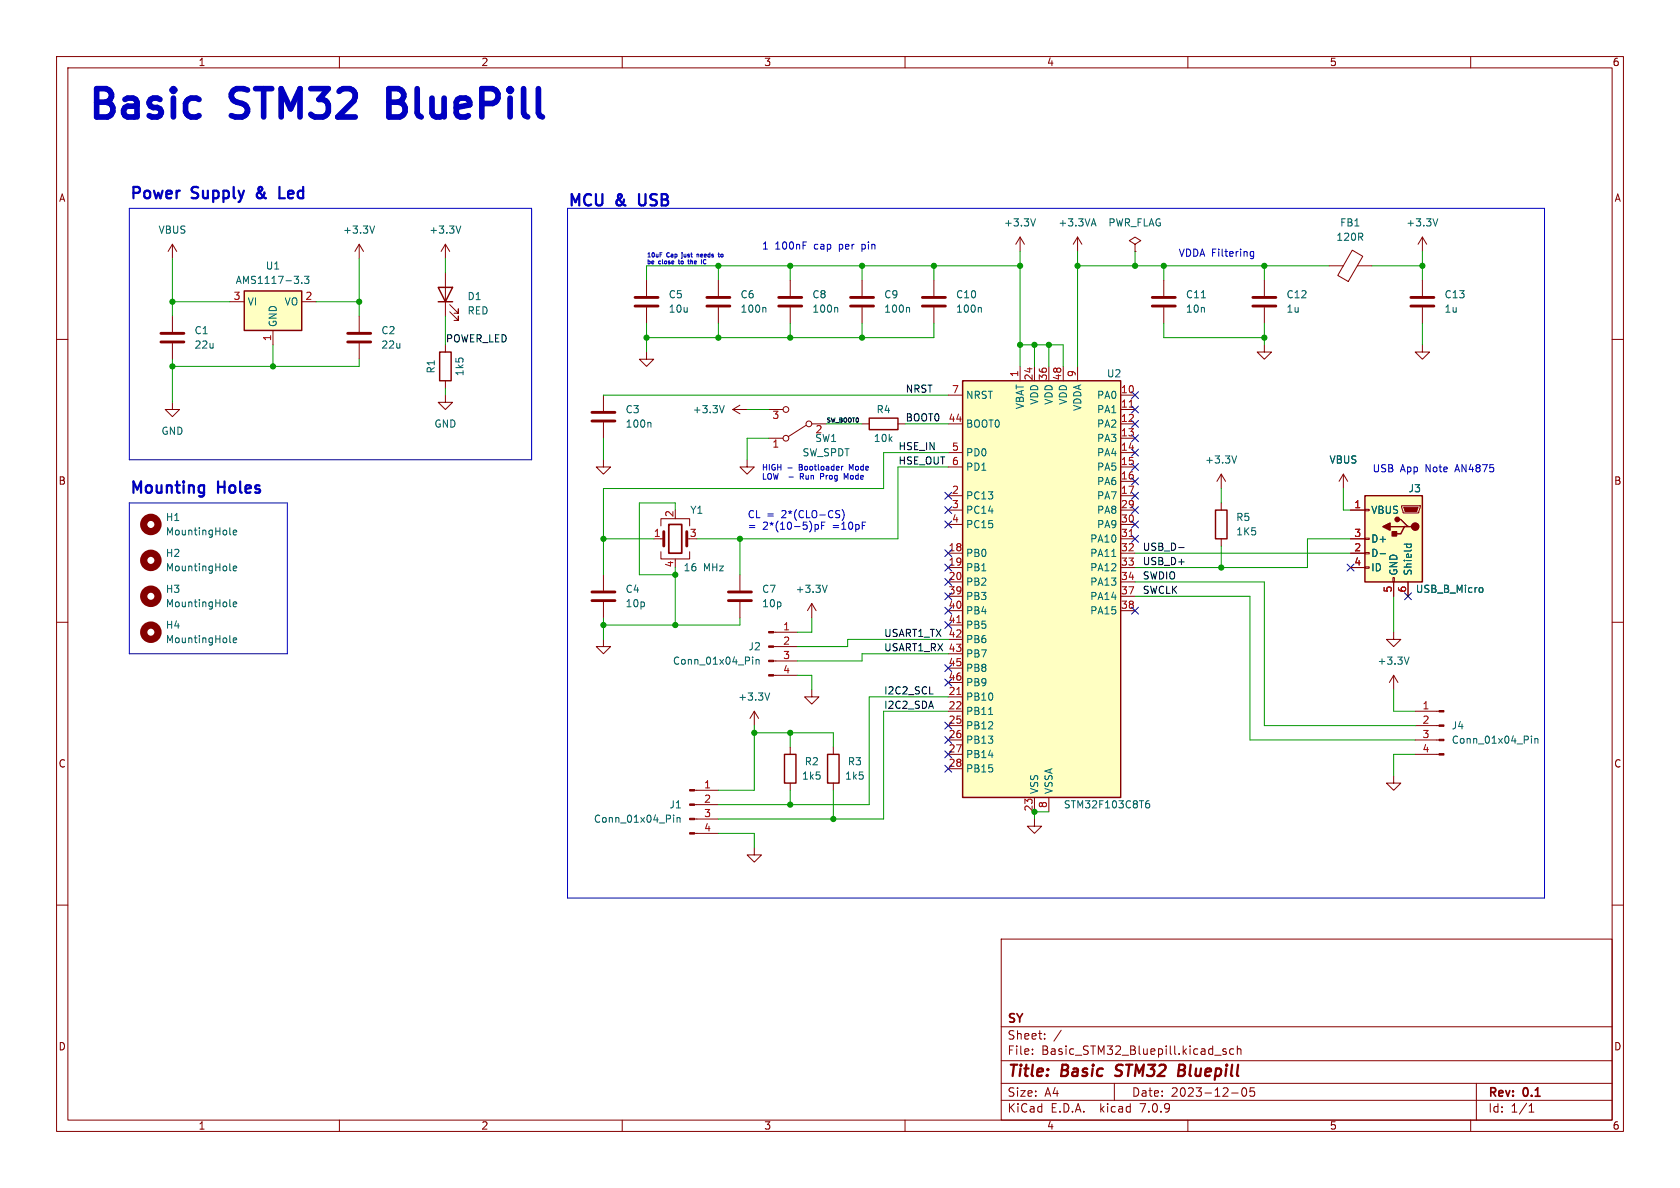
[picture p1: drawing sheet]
<svg xmlns="http://www.w3.org/2000/svg" width="297mm" height="210mm" viewBox="0 0 297 210" stroke-linecap="round" stroke-linejoin="round" font-family="sans-serif">
<g fill="none" stroke="#840000" stroke-width=".18">
<path d="M10 10h277v190h-277zM12 12h273v186h-273zM60 10v2M110 10v2M160 10v2M210 10v2M260 10v2M10 60h2M30.5 43.2l-.8 1.3M30.5 43.2v2.5M30.5 55.9v2.8M30.5 43.2l.7 1.3"/>
<path d="M40.6 53.3h2.6M48.3 58.4v2.6M53.3 53.3h2.6M63.5 43.2v2.5M63.5 55.9v2.8M63.5 43.2l-.8 1.3M63.5 43.2l.8 1.3M78.7 43.2v2.5M78.7 48.3v7.6M78.7 43.2l-.7 1.3M78.7 43.2l.8 1.3M79.5 55.1l1.5 1.5v-.7v.7h-.7"/>
<path d="M79.5 53.8l1.5 1.6v-.8v.8h-.7M114.3 49.5v2.8M114.3 54.4v2.8M127 49.5v2.8M127 54.4v2.8M139.7 49.5v2.8M139.7 54.4v2.8M152.4 49.5v2.8M152.4 54.4v2.8M165.1 49.5v2.8M165.1 54.4v2.8M180.3 41.9v2.6"/>
<path d="M180.3 41.9l-.7 1.3M180.3 41.9l.8 1.3M190.5 41.9l-.8 1.3M190.5 41.9v2.6M190.5 41.9l.8 1.3M200.7 43.2l1-.7-1-.6-1.1 .6 1.1 .7v1.3M200.7 44.5h.1M205.7 49.5v2.8M205.7 54.4v2.8M223.5 49.5v2.8M223.5 54.4v2.8M234.9 47h2.6"/>
<path d="M239.1 44.2l1.8 1.1-2.5 4.5-1.9-1.1zM240 47h2.6M251.5 41.9l-.8 1.3M251.5 41.9v2.6M251.5 49.5v2.8M251.5 54.4v2.8M251.5 41.9l.7 1.3M285 60h2M30.5 71.1v1.3h1.2l-1.2 1.3-1.3-1.3h1.3M30.5 60.7v2.8M63.5 60.7v2.8M78.7 69.9v1.2h1.3l-1.3 1.3-1.2-1.3h1.2"/>
<path d="M78.7 61v1.2M78.7 67.3v1.3M106.7 69.9v2.7M106.7 74.7v2.8M114.3 62.2v1.3h1.3l-1.3 1.3-1.3-1.3h1.3M129.5 72.4l1.3 .8M129.5 72.4h2.6M130.8 71.6l-1.3 .8M135.9 72.4h2.5M135.9 77.5h2.5M142.5 75.2l-3.2 2M143.5 74.9h2.5"/>
<path d="M152.4 74.9h1.3M158.7 74.9h1.3M167.6 74.9h2.6M167.6 69.9h2.6M180.3 64.8v2.5M182.9 64.8v2.5M185.4 64.8v2.5M188 64.8v2.5M190.5 64.8v2.5M198.1 72.4h2.6M198.1 74.9h2.6M198.1 77.5h2.6"/>
<path d="M198.1 69.9h2.6M223.5 61v1.2h1.3l-1.3 1.3-1.3-1.3h1.3M251.5 61v1.2h1.2l-1.2 1.3-1.3-1.3h1.3M106.7 81.3v1.3h1.2l-1.2 1.2-1.3-1.2h1.3M115.6 95.3h1.7M116.8 97.5v1.3h5.1v-1.3M116.8 93v-1.3h5.1v1.3M119.4 98.8v.3M132.1 81.3v1.3h1.2l-1.2 1.2-1.3-1.2h1.3M167.6 80h2.6M167.6 82.6h2.6M167.6 87.6h2.6"/>
<path d="M167.6 97.8h2.6M167.6 90.2h2.6M167.6 92.7h2.6M198.1 95.3h2.6M198.1 80h2.6M198.1 82.6h2.6M198.1 85.1h2.6M198.1 87.6h2.6M198.1 97.8h2.6M198.1 90.2h2.6M198.1 92.7h2.6M215.9 83.8l-.8 1.3"/>
<path d="M215.9 83.8v2.6M215.9 88.9v1.3M215.9 95.3v1.2M215.9 83.8l.8 1.3M237.5 83.8l-.8 1.3M237.5 83.8v2.6M237.5 83.8l.8 1.3M238.8 95.3h2.5M238.8 97.8h2.5M238.8 90.2h2.5M241.3 97.7h.8v.2h-.8zM241.3 95.1h.8v.3h-.8z"/>
<path d="M241.3 90h.8v.3h-.8zM247.8 89.4h3.3v.3l-.3 1h-2.8zM10 110h2M106.7 113v1.3h1.2l-1.2 1.3-1.3-1.3h1.3M106.7 101.6v2.8M106.7 106.4v2.8M130.8 101.6v2.8M130.8 106.4v2.8M136.8 119.4h4.2M136.8 116.8h4.2M136.8 114.3h4.2M136.8 111.8h4.2"/>
<path d="M143.5 106.7l-.8 1.3M143.5 106.7v2.5M143.5 106.7l.8 1.3M167.6 100.3h2.6M167.6 102.9h2.6M167.6 105.4h2.6M167.6 108h2.6M167.6 110.5h2.6M167.6 113h2.6M167.6 115.6h2.6M167.6 118.1h2.6M198.1 100.3h2.6"/>
<path d="M198.1 102.9h2.6M198.1 105.4h2.6M198.1 108h2.6M238.8 100.3h2.5M241.3 100.2h.8v.3h-.8zM246.3 102.1h.2v.8h-.2zM246.4 111.8v1.2h1.2l-1.2 1.3-1.3-1.3h1.3M246.4 119.4l-.8 1.3M246.4 102.9v2.5M246.4 119.4v2.5M246.4 119.4l.7 1.3M248.9 102.9v2.5"/>
<path d="M285 110h2M122.8 139.7h4.2M133.3 125.7l-.7 1.3M133.3 125.7v2.6M133.3 125.7l.8 1.3M139.7 132.1v1.3M139.7 138.4v1.3M143.5 121.9v1.3h1.3l-1.3 1.3-1.3-1.3h1.3M147.3 132.1v1.3M147.3 138.4v1.3M167.6 123.2h2.6M167.6 125.7h2.6"/>
<path d="M167.6 128.3h2.6M167.6 130.8h2.6M167.6 133.4h2.6M167.6 135.9h2.6M167.6 120.7h2.6M246.4 137.2v1.2h1.2l-1.2 1.3-1.3-1.3h1.3M250.2 125.7h4.2M250.2 128.3h4.2M250.2 130.8h4.2M250.2 133.4h4.2M10 160h2M122.8 147.3h4.2"/>
<path d="M122.8 144.8h4.2M122.8 142.2h4.2M133.3 149.9v1.2h1.3l-1.3 1.3-1.2-1.3h1.2M182.9 144.8v1.3h1.2l-1.2 1.2-1.3-1.2h1.3M182.9 141v2.5M185.4 141v2.5M285 160h2M177 166h108v32h-108zM60 198v2M110 198v2M160 198v2M177 194.5h108"/>
<path d="M177 191.5h108M177 187.5h108M177 181.5h108M182.5 186.3v.1M182.5 185.5v.1M184.7 183.6v.1M184.7 182.8v.1M187.6 182.1l-1.3 2M197 191.5v3M210 198v2M214.7 186.5h1.2M216.7 185.5l-.3-.1-.2 .2v.2l.5 .2v.3h-.5"/>
<path d="M217.7 193.2h1.2M218.1 185.5l-.4-.1-.3 .3v.4l.1 .2h.6M218.7 185.5l.3-.1 .3 .1 .1 .9M218.7 184.9v1.5M219.7 192.4a.81 .81 0 0 0 .3 1.4l.2-.1 .2-.5-.2-.8M221.7 192.3h-.7v.7l.2-.1h.5l.1 .3-.1 .5-.2 .1-.5-.1M260 198v2M261 191.5v6.5M270.3 196.6h.9M270.3 195.5l.4-.4v1.5"/>
<circle cx="138.9" cy="77.5" r=".51"/>
<circle cx="138.9" cy="72.4" r=".51"/>
<circle cx="143" cy="74.9" r=".51"/>
</g>
<path d="M197.1 190.1l.3 .1M197.4 188.4l-.1 .2 .1 .4M208.4 189.2h.7M209.1 189.2l.2 .1M209.2 188.2h-.7l-.2 2 .9-.1M209.3 189.1l-.2 .1" fill="none" stroke="#840000" stroke-width=".4"/>
<g fill="none" stroke="#840000" stroke-width=".51">
<path d="M28.4 58.9h4.1M61.5 58.9h4M112.3 54.1h4M112.3 52.6h4M125 54.1h4M125 52.6h4M137.7 54.1h4M137.7 52.6h4M150.4 54.1h4M150.4 52.6h4M163.1 54.1h4M163.1 52.6h4"/>
<path d="M203.7 54.1h4.1M203.7 52.6h4.1M221.5 54.1h4.1M221.5 52.6h4.1M249.4 54.1h4.1M249.4 52.6h4.1M28.4 60.5h4.1M61.5 60.5h4M104.6 74.4h4.1M104.6 72.9h4.1M117.3 94v2.5M121.4 94v2.5"/>
<path d="M104.6 106.2h4.1M104.6 104.6h4.1M128.8 106.2h4M128.8 104.6h4"/>
</g>
<g fill="none" stroke="#006464" stroke-width=".18">
<path d="M66.2 39.9l-.4 1.3M81.5 39.9l-.5 1.3M183.1 38.7l-.5 1.2M193 39.6h.6M193.3 38.7l.5 1.2M254.2 38.7l-.4 1.2M53.3 50v.1M53.8 48.8h.8l-.4 .5 .3 .1v.6l-.1 .1-.6-.1M135.2 54.3l.2 .2v.7M147.9 54.3l.2 .2v.7M160.6 54.3l.2 .2v.7M173.3 54.3l.2 .2v.7"/>
<path d="M212.4 52.6h.7M114.9 74.7l.2 .1v.7M128 71.7l-.4 1.3M40.6 94.4l.2 .2M41.2 94.1l.6-.1v-.2l-.4-.1-.2 .2 .1 .6h.5M196.5 98.4h.8M218.6 80.6l-.4 1.3M244 97.9h1M248.2 96.2h1.3M248.7 96.2v.4M249.4 96.2l.1 .4M40.6 100.7l.2 .2"/>
<path d="M40.6 113.4l.2 .2M40.6 107.1l.2 .2M41.2 100.5l.6-.1v-.3h-.4l-.2 .1 .1 .6h.5M41.2 106.8l.6-.1v-.2l-.4-.1-.2 .2 .1 .6h.5M41.2 113.2l.6-.1v-.3h-.4l-.2 .1 .1 .6h.5M133.1 116.1v.2M133.1 116.6v.8M133.7 116.6v.8M133.7 116.7l.1-.1h.3l.1 .8M146.2 103.4l-.4 1.3M249.1 116.1l-.4 1.3M261.7 103.9h.3l.2 .2-.1 .5-.4 .1"/>
<path d="M136.1 122.5l-.5 1.3M174.8 126.3h.7M270.7 130.1v.1M270.7 130.5v.9M271.3 130.5v.9M271.3 130.7l.2-.2 .3 .1 .1 .8M119.1 144.1v.1M119.1 144.5v.9M119.7 144.5v.9M119.7 144.6l.2-.1 .3 .1v.8M202.5 142.3l.3-.3 .3 .1 .2 .2v.3l-.3 .2h-.4l-.1-.2M203.1 141.5l-.3 .1-.3 .5"/>
</g>
<g fill="none" stroke="#840000" stroke-width=".25">
<path d="M43.2 51.4h10.1v7h-10.1zM77.5 50.8h2.5l-1.3 2.5zM77.5 53.3h2.5M77.7 62.2h2.1v5.1h-2.1zM153.7 73.9h5v2h-5zM170.2 67.3h27.9v73.7h-27.9zM214.9 90.2h2v5.1h-2zM241.3 87.6h10.2v15.3h-10.2zM245.7 93.1h2.6M247 91.8h.6l1.3 1.3h.7M248.9 93.1h-.6l-.7 1.3h-1.2M138.7 133.4h2v5h-2z"/>
<path d="M146.3 133.4h2v5h-2z"/>
</g>
<path d="M118.2 92.7h2.3v5.1h-2.3z" fill="none" stroke="#840000" stroke-width=".3"/>
<g fill="#840000" stroke="#840000" stroke-width=".18">
<path d="M135.9 119.3h.9v.2h-.9z"/>
<path d="M135.9 116.7h.9v.3h-.9z"/>
<path d="M135.9 114.2h.9v.2h-.9z"/>
<path d="M135.9 111.6h.9v.3h-.9z"/>
<path d="M254.4 133.2h.9v.3h-.9z"/>
<path d="M254.4 130.7h.9v.2h-.9z"/>
<path d="M254.4 128.1h.9v.3h-.9z"/>
<path d="M254.4 125.6h.9v.3h-.9z"/>
<path d="M248.2 89.7h2.5l-.3 .7h-2z"/>
<path d="M121.9 147.2h.9v.2h-.9z"/>
<path d="M121.9 144.7h.9v.2h-.9z"/>
<path d="M121.9 142.1h.9v.3h-.9z"/>
<path d="M121.9 139.6h.9v.2h-.9z"/>
</g>
<g fill="none" stroke="#840000" stroke-width="1.3">
<circle cx="26.7" cy="92.7" r="1.27"/>
<circle cx="26.7" cy="99.1" r="1.27"/>
<circle cx="26.7" cy="105.4" r="1.27"/>
<circle cx="26.7" cy="111.8" r="1.27"/>
</g>
<g fill="#ffffc2" stroke="#ffffc2" stroke-width=".18">
<path d="M43.2 51.4h10.1v7h-10.1z"/>
<path d="M170.2 67.3h27.9v73.7h-27.9z"/>
<path d="M241.3 87.6h10.2v15.3h-10.2z"/>
</g>
<path d="M199.6 72h.8M199.6 94.8h.8M169.2 110.1h.7M169.2 122.8h.7" fill="none" stroke="#a90000" stroke-width=".18"/>
<g fill="#840000" stroke="#840000" stroke-width=".25">
<path d="M244.5 93.1l1.2-.6v1.2z"/>
<path d="M246.1 94h.8v.7h-.8z"/>
<circle cx="250.2" cy="93.1" r=".63"/>
<circle cx="247" cy="91.8" r=".38"/>
</g>
<path d="M208.4 96.8h.9M164.4 122.7h.6" fill="none" stroke="#0f0f0f" stroke-width=".18"/>
<g fill="none" stroke="#0000c2" stroke-width=".18">
<path d="M22.9 36.8h71.1v44.5h-71.1zM100.3 36.8h172.7v122h-172.7zM116.7 44.7h.3M119.9 46.1h.3M120.5 45.6v.1M121.6 46.1h.3M121.7 45.9v.6l.2 .1M123.2 44.9v.5M123.2 45h.3v.4M124.6 45.9a.37 .37 0 0 0-.3 .4 .37 .37 0 0 0 .5 .3M124.7 45.9h.1M126.9 44.9h.3"/>
<path d="M127 44.7v.6l.2 .1M127.7 44.9l-.3 .2 .1 .3h.2M221.6 44.5v1l-.2 .2h-.3M221.6 44.5h-.3l-.3 .2 .1 .5h.5M22.9 88.9h27.9v26.7h-27.9zM141.5 83.7v1M141.5 84.2h.4M144.1 92.7v1.3M144.1 92.8l.4-.1 .2 .3-.1 .5h-.5M145.1 84.2h.3M145.1 83.7v1M145.2 92.9h.5"/>
<path d="M145.2 92.3v1.3M148.2 90.9l.2 .3-.2 .3M148.3 90.3h.1M148.8 82.4v.7M148.9 90.1a1.47 1.47 0 0 1 0 1.8M149.1 82.4l-.3 .2M149.9 83.7l-.3 .7-.4-.7v1M150.5 82.8l-.4-.7v1M152.4 92.3h.6"/>
</g>
<path d="M45.5 34.2l-.1 .2 .1 .5M49.4 33v2h1M113 34.3l.1 1.8" fill="none" stroke="#0000c2" stroke-width=".4"/>
<path d="M68.8 18.1h1.6M70.4 15.7h-1.6v5h1.9" fill="none" stroke="#0000c2" stroke-width="1"/>
<g fill="none" stroke="#009600" stroke-width=".18">
<path d="M30.5 45.7v10.2M30.5 53.3h10.1M55.9 53.3h7.6M63.5 45.7v10.2M78.7 45.7v2.6M78.7 55.9v5.1M114.3 57.2v5M127 47v2.5M127 57.2v2.5M139.7 47v2.5M139.7 57.2v2.5M152.4 47v2.5"/>
<path d="M152.4 57.2v2.5M165.1 47v2.5M165.1 57.2v2.5h-50.8M180.3 44.5v20.3M180.3 47h-66v2.5M190.5 47h44.4M190.5 44.5v20.3M200.7 44.5v2.5M205.7 57.2v2.5h17.8M205.7 47v2.5M223.5 47v2.5M223.5 57.2v3.8"/>
<path d="M242.6 47h8.9M251.5 44.5v5M251.5 57.2v3.8M30.5 63.5v7.6M48.3 61v3.8M63.5 63.5v1.3h-33M78.7 68.6v1.3M106.7 69.9h60.9M106.7 77.5v3.8M132.1 72.4h3.8M135.9 77.5h-3.8v3.8M146 74.9h6.4"/>
<path d="M160 74.9h7.6M180.3 61h7.7v3.8M182.9 61v3.8M185.4 61v3.8M106.7 95.3h8.9M119.4 90.2v-1.3h-6.4v12.7h6.4M130.8 95.3v6.3M167.6 82.6h-8.9v12.7h-35.5M167.6 80h-11.4v6.4h-49.5v15.2M200.7 97.8h38.1M215.9 86.4v2.5M215.9 96.5v3.8"/>
<path d="M237.5 86.4v3.8h1.3M238.8 95.3h-7.7v5h-30.4M106.7 109.2v3.8M119.4 100.3v10.2M130.8 109.2v1.3h-24.1M141 119.4h2.5v2.5M143.5 109.2v2.6h-2.5M167.6 115.6h-15.2v1.2h-11.4M167.6 113h-17.7v1.3h-8.9M200.7 105.4h20.3v25.4h29.2M200.7 102.9h22.8v25.4h26.7M246.4 105.4v6.4"/>
<path d="M133.3 128.3v11.4h-6.3M133.3 129.5h14v2.6M139.7 129.5v2.6M139.7 139.7v2.5M147.3 139.7v5.1M167.6 125.7h-11.4v19.1h-29.2M167.6 123.2h-13.9v19h-26.7M246.4 121.9v3.8h3.8M250.2 133.4h-3.8v3.8M127 147.3h6.3v2.6M185.4 143.5h-2.5v1.3"/>
</g>
<g fill="none" stroke="#000084" stroke-width=".18">
<path d="M200.1 69.2l1.2 1.3M200.1 79.4l1.2 1.2M200.1 76.9l1.2 1.2M200.1 74.3l1.2 1.2M200.1 71.8l1.2 1.2M201.3 69.2l-1.2 1.3M201.3 79.4l-1.2 1.2M201.3 76.9l-1.2 1.2M201.3 74.3l-1.2 1.2M201.3 71.8l-1.2 1.2M167 89.6l1.2 1.2M167 97.2l1.2 1.2"/>
<path d="M167 99.7l1.2 1.2M167 87l1.2 1.2M167 92.1l1.2 1.2M168.2 89.6l-1.2 1.2M168.2 97.2l-1.2 1.2M168.2 99.7l-1.2 1.2M168.2 87l-1.2 1.2M168.2 92.1l-1.2 1.2M200.1 92.1l1.2 1.2M200.1 94.6l1.2 1.3M200.1 81.9l1.2 1.3M200.1 84.5l1.2 1.2"/>
<path d="M200.1 87l1.2 1.2M200.1 89.6l1.2 1.2M201.3 92.1l-1.2 1.2M201.3 94.6l-1.2 1.3M201.3 81.9l-1.2 1.3M201.3 87l-1.2 1.2M201.3 84.5l-1.2 1.2M201.3 89.6l-1.2 1.2M238.2 99.7l1.2 1.2M239.4 99.7l-1.2 1.2M167 102.3l1.2 1.2M167 117.5l1.2 1.2"/>
<path d="M167 104.8l1.2 1.2M167 109.9l1.2 1.2M167 107.3l1.2 1.3M168.2 102.3l-1.2 1.2M168.2 109.9l-1.2 1.2M168.2 117.5l-1.2 1.2M168.2 104.8l-1.2 1.2M168.2 107.3l-1.2 1.3M200.1 107.3l1.2 1.3M201.3 107.3l-1.2 1.3M248.3 104.8l1.2 1.2M249.5 104.8l-1.2 1.2"/>
<path d="M167 120l1.2 1.3M167 127.7l1.2 1.2M167 130.2l1.2 1.2M167 135.3l1.2 1.2M167 132.7l1.2 1.3M168.2 120l-1.2 1.3M168.2 127.7l-1.2 1.2M168.2 130.2l-1.2 1.2M168.2 135.3l-1.2 1.2M168.2 132.7l-1.2 1.3"/>
</g>
<g fill="#009600" stroke="#009600" stroke-width=".18">
<circle cx="185.4" cy="61" r=".46"/>
<circle cx="190.5" cy="47" r=".46"/>
<circle cx="205.7" cy="47" r=".46"/>
<circle cx="200.7" cy="47" r=".46"/>
<circle cx="180.3" cy="61" r=".46"/>
<circle cx="182.9" cy="61" r=".46"/>
<circle cx="223.5" cy="47" r=".46"/>
<circle cx="251.5" cy="47" r=".46"/>
<circle cx="223.5" cy="59.7" r=".46"/>
<circle cx="215.9" cy="100.3" r=".46"/>
<circle cx="180.3" cy="47" r=".46"/>
<circle cx="165.1" cy="47" r=".46"/>
<circle cx="152.4" cy="47" r=".46"/>
<circle cx="114.3" cy="59.7" r=".46"/>
<circle cx="106.7" cy="95.3" r=".46"/>
<circle cx="119.4" cy="101.6" r=".46"/>
<circle cx="152.4" cy="59.7" r=".46"/>
<circle cx="30.5" cy="64.8" r=".46"/>
<circle cx="30.5" cy="53.3" r=".46"/>
<circle cx="63.5" cy="53.3" r=".46"/>
<circle cx="48.3" cy="64.8" r=".46"/>
<circle cx="182.9" cy="143.5" r=".46"/>
<circle cx="130.8" cy="95.3" r=".46"/>
<circle cx="139.7" cy="129.5" r=".46"/>
<circle cx="119.4" cy="110.5" r=".46"/>
<circle cx="106.7" cy="110.5" r=".46"/>
<circle cx="139.7" cy="142.2" r=".46"/>
<circle cx="147.3" cy="144.8" r=".46"/>
<circle cx="133.3" cy="129.5" r=".46"/>
<circle cx="127" cy="59.7" r=".46"/>
<circle cx="139.7" cy="59.7" r=".46"/>
<circle cx="127" cy="47" r=".46"/>
<circle cx="139.7" cy="47" r=".46"/>
</g>
<g font-size="7" fill="#0000c2">
<text x="15.2" y="21.3">Basic</text>
<text x="41.3" y="21.3">STM32</text>
<text x="70.9" y="21.3">BluePill</text>
</g>
<g font-size="2.8" fill="#0000c2">
<text x="22.9" y="35.3">Power</text>
<text x="34" y="35.3">Supply</text>
<text x="46.3" y="35.3">&amp;</text>
<text x="51.1" y="35.3">Led</text>
<text x="100.3" y="36.6">MCU</text>
<text x="109" y="36.6">&amp;</text>
<text x="113.8" y="36.6">USB</text>
<text x="22.9" y="87.4">Mounting</text>
<text x="38.6" y="87.4">Holes</text>
</g>
<g font-size="2.8" fill="#840000">
<text x="178" y="190.9">Title:</text>
<text x="187.7" y="190.9">Basic</text>
<text x="198.1" y="190.9">STM32</text>
<text x="209.9" y="190.9">Bluepill</text>
</g>
<g font-size="2.1" fill="#840000">
<text x="178" y="184">Sheet:</text>
<text x="178" y="181.2">SY</text>
<text x="178" y="186.7">File:</text>
<text x="184.1" y="186.7">Basic_STM32_Bluepill.kicad_sch</text>
<text x="178" y="196.9">KiCad</text>
<text x="178" y="194.1">Size:</text>
<text x="184.7" y="194.1">A4</text>
<text x="185.7" y="196.9">E.D.A.</text>
<text x="194.6" y="196.9">kicad</text>
<text x="200" y="194.1">Date:</text>
<text x="201.8" y="196.9">7.0.9</text>
<text x="207" y="194.1">2023-12-05</text>
<text x="263" y="194.3">Rev:</text>
<text x="263" y="196.9">Id:</text>
<text x="267.1" y="196.9">1/1</text>
<text x="269.4" y="194.3">0.1</text>
</g>
<g font-size="1.8" fill="#840000">
<text x="35" y="11.9">1</text>
<text x="85" y="11.9">2</text>
<text x="135" y="11.9">3</text>
<text x="185" y="11.9">4</text>
<text x="235" y="11.9">5</text>
<text x="285" y="11.9">6</text>
<text x="10.3" y="35.9">A</text>
<text x="285.3" y="35.9">A</text>
<text x="10.3" y="85.9">B</text>
<text x="285.3" y="85.9">B</text>
<text x="10.3" y="135.9">C</text>
<text x="285.3" y="135.9">C</text>
<text x="10.3" y="185.9">D</text>
<text x="285.3" y="185.9">D</text>
<text x="35" y="199.9">1</text>
<text x="85" y="199.9">2</text>
<text x="135" y="199.9">3</text>
<text x="185" y="199.9">4</text>
<text x="235" y="199.9">5</text>
<text x="285" y="199.9">6</text>
</g>
<g font-size="1.8" fill="#006464">
<text x="27.9" y="41.5">VBUS</text>
<text x="60.6" y="41.5">+3.3V</text>
<text x="75.8" y="41.5">+3.3V</text>
<text x="177.4" y="40.2">+3.3V</text>
<text x="187" y="40.2">+3.3VA</text>
<text x="195.8" y="40.2">PWR_FLAG</text>
<text x="236.8" y="40.2">FB1</text>
<text x="248.5" y="40.2">+3.3V</text>
<text x="46.9" y="47.9">U1</text>
<text x="236.2" y="42.8">120R</text>
<text x="41.6" y="50.4">AMS1117-3.3</text>
<text x="82.6" y="53.3">D1</text>
<text x="118.1" y="52.9">C5</text>
<text x="130.8" y="52.9">C6</text>
<text x="143.5" y="52.9">C8</text>
<text x="156.2" y="52.9">C9</text>
<text x="168.9" y="52.9">C10</text>
<text x="209.6" y="52.9">C11</text>
<text x="227.3" y="52.9">C12</text>
<text x="255.3" y="52.9">C13</text>
<text x="34.3" y="59.3">C1</text>
<text x="43.7" y="54.2">VI</text>
<text x="49.1" y="57.9" transform="rotate(-90 49.1 57.9)">GND</text>
<text x="50.2" y="54.2">VO</text>
<text x="67.3" y="59.3">C2</text>
<text x="82.6" y="55.8">RED</text>
<text x="118.1" y="55.5">10u</text>
<text x="130.8" y="55.5">100n</text>
<text x="143.5" y="55.5">100n</text>
<text x="156.2" y="55.5">100n</text>
<text x="168.9" y="55.5">100n</text>
<text x="209.6" y="55.5">10n</text>
<text x="227.3" y="55.5">1u</text>
<text x="255.3" y="55.5">1u</text>
<text x="34.3" y="61.8">22u</text>
<text x="67.3" y="61.8">22u</text>
<text x="77.1" y="66.1" transform="rotate(-90 77.1 66.1)">R1</text>
<text x="82.1" y="66.6" transform="rotate(-90 82.1 66.6)">1k5</text>
<text x="170.7" y="70.7">NRST</text>
<text x="183.7" y="71.6" transform="rotate(-90 183.7 71.6)">VDD</text>
<text x="186.3" y="71.6" transform="rotate(-90 186.3 71.6)">VDD</text>
<text x="188.8" y="71.6" transform="rotate(-90 188.8 71.6)">VDD</text>
<text x="193.8" y="70.7">PA0</text>
<text x="195.6" y="66.9">U2</text>
<text x="28.4" y="77.1">GND</text>
<text x="76.7" y="75.8">GND</text>
<text x="110.5" y="73.3">C3</text>
<text x="110.5" y="75.8">100n</text>
<text x="122.4" y="73.3">+3.3V</text>
<text x="144.1" y="76.9">2</text>
<text x="154.9" y="73.3">R4</text>
<text x="170.7" y="75.8">BOOT0</text>
<text x="181.2" y="72.4" transform="rotate(-90 181.2 72.4)">VBAT</text>
<text x="191.4" y="72.7" transform="rotate(-90 191.4 72.7)">VDDA</text>
<text x="193.8" y="73.3">PA1</text>
<text x="193.8" y="75.8">PA2</text>
<text x="141.8" y="80.9">SW_SPDT</text>
<text x="144" y="78.3">SW1</text>
<text x="154.4" y="78.3">10k</text>
<text x="170.7" y="80.9">PD0</text>
<text x="170.7" y="83.4">PD1</text>
<text x="193.8" y="78.3">PA3</text>
<text x="193.8" y="80.9">PA4</text>
<text x="193.8" y="83.4">PA5</text>
<text x="213" y="82.1">+3.3V</text>
<text x="234.9" y="82.1">VBUS</text>
<text x="170.7" y="88.5">PC13</text>
<text x="193.8" y="86">PA6</text>
<text x="193.8" y="88.5">PA7</text>
<text x="248.9" y="87.2">J3</text>
<text x="29.2" y="92.3">H1</text>
<text x="29.2" y="94.8">MountingHole</text>
<text x="121.9" y="91">Y1</text>
<text x="170.7" y="91">PC14</text>
<text x="170.7" y="93.6">PC15</text>
<text x="193.8" y="91">PA8</text>
<text x="193.8" y="93.6">PA9</text>
<text x="218.4" y="92.3">R5</text>
<text x="218.4" y="94.8">1K5</text>
<text x="242.3" y="91">VBUS</text>
<text x="29.2" y="98.7">H2</text>
<text x="29.2" y="101.2">MountingHole</text>
<text x="120.8" y="101.2">16</text>
<text x="124.4" y="101.2">MHz</text>
<text x="170.7" y="98.7">PB0</text>
<text x="170.7" y="101.2">PB1</text>
<text x="192.6" y="96.1">PA10</text>
<text x="192.6" y="98.7">PA11</text>
<text x="192.6" y="101.2">PA12</text>
<text x="242.3" y="98.7">D-</text>
<text x="242.3" y="96.1">D+</text>
<text x="242.3" y="101.2">ID</text>
<text x="247.2" y="101.9" transform="rotate(-90 247.2 101.9)">GND</text>
<text x="249.8" y="101.9" transform="rotate(-90 249.8 101.9)">Shield</text>
<text x="29.2" y="105">H3</text>
<text x="29.2" y="107.5">MountingHole</text>
<text x="110.5" y="105">C4</text>
<text x="110.5" y="107.5">10p</text>
<text x="134.6" y="105">C7</text>
<text x="134.6" y="107.5">10p</text>
<text x="140.6" y="105">+3.3V</text>
<text x="170.7" y="103.7">PB2</text>
<text x="170.7" y="106.3">PB3</text>
<text x="192.6" y="103.7">PA13</text>
<text x="192.6" y="106.3">PA14</text>
<text x="250.2" y="105">USB_B_Micro</text>
<text x="29.2" y="111.4">H4</text>
<text x="29.2" y="113.9">MountingHole</text>
<text x="170.7" y="108.8">PB4</text>
<text x="170.7" y="111.4">PB5</text>
<text x="170.7" y="113.9">PB6</text>
<text x="192.6" y="108.8">PA15</text>
<text x="118.9" y="117.7">Conn_01x04_Pin</text>
<text x="132.2" y="115.2">J2</text>
<text x="170.7" y="116.4">PB7</text>
<text x="170.7" y="119">PB8</text>
<text x="243.4" y="117.7">+3.3V</text>
<text x="130.4" y="124.1">+3.3V</text>
<text x="170.7" y="124.1">PB10</text>
<text x="170.7" y="121.5">PB9</text>
<text x="170.7" y="126.6">PB11</text>
<text x="170.7" y="129.1">PB12</text>
<text x="170.7" y="131.7">PB13</text>
<text x="256.6" y="129.1">J4</text>
<text x="256.6" y="131.7">Conn_01x04_Pin</text>
<text x="142.2" y="135.5">R2</text>
<text x="149.8" y="135.5">R3</text>
<text x="170.7" y="134.2">PB14</text>
<text x="170.7" y="136.8">PB15</text>
<text x="118.3" y="143.1">J1</text>
<text x="141.7" y="138">1k5</text>
<text x="149.3" y="138">1k5</text>
<text x="183.7" y="140.5" transform="rotate(-90 183.7 140.5)">VSS</text>
<text x="186.3" y="140.5" transform="rotate(-90 186.3 140.5)">VSSA</text>
<text x="188" y="143.1">STM32F103C8T6</text>
<text x="104.9" y="145.6">Conn_01x04_Pin</text>
</g>
<g font-size="1.8" fill="#0000c2">
<text x="134.6" y="44.2">1</text>
<text x="137" y="44.2">100nF</text>
<text x="144" y="44.2">cap</text>
<text x="148.6" y="44.2">per</text>
<text x="152.8" y="44.2">pin</text>
<text x="208.3" y="45.5">VDDA Filtering</text>
<text x="242.6" y="83.6">USB</text>
<text x="247.6" y="83.6">App</text>
<text x="252.1" y="83.6">Note</text>
<text x="257.6" y="83.6">AN4875</text>
<text x="132.1" y="91.7">CL =</text>
<text x="132.1" y="93.7">=</text>
<text x="134.8" y="93.7">2*(10-5)pF</text>
<text x="138.3" y="91.7">2*(CLO-CS)</text>
<text x="147.3" y="93.7">=10pF</text>
</g>
<g font-size="1.8" fill="#a90000">
<text x="41.2" y="53.1">3</text>
<text x="53.9" y="53.1">2</text>
<text x="48" y="60.4" transform="rotate(-90 48 60.4)">1</text>
<text x="168.2" y="69.6">7</text>
<text x="180.1" y="66.7" transform="rotate(-90 180.1 66.7)">1</text>
<text x="182.6" y="67.4" transform="rotate(-90 182.6 67.4)">24</text>
<text x="185.2" y="67.4" transform="rotate(-90 185.2 67.4)">36</text>
<text x="187.7" y="67.4" transform="rotate(-90 187.7 67.4)">48</text>
<text x="190.2" y="66.7" transform="rotate(-90 190.2 66.7)">9</text>
<text x="198.1" y="69.6">10</text>
<text x="136.5" y="74.4">3</text>
<text x="167.6" y="74.7">44</text>
<text x="198.1" y="72.1">11</text>
<text x="198.1" y="74.7">12</text>
<text x="198.1" y="77.2">13</text>
<text x="136.5" y="79.5">1</text>
<text x="168.2" y="79.8">5</text>
<text x="198.1" y="79.8">14</text>
<text x="198.1" y="82.3">15</text>
<text x="168.2" y="87.4">2</text>
<text x="168.2" y="89.9">3</text>
<text x="198.1" y="84.8">16</text>
<text x="198.1" y="87.4">17</text>
<text x="198.1" y="89.9">29</text>
<text x="239.3" y="89.9">1</text>
<text x="115.5" y="95">1</text>
<text x="119.1" y="91.5" transform="rotate(-90 119.1 91.5)">2</text>
<text x="121.8" y="95">3</text>
<text x="168.2" y="92.5">4</text>
<text x="198.1" y="92.5">30</text>
<text x="198.1" y="95">31</text>
<text x="239.3" y="95">3</text>
<text x="119.1" y="100.4" transform="rotate(-90 119.1 100.4)">4</text>
<text x="167.6" y="97.5">18</text>
<text x="167.6" y="100.1">19</text>
<text x="198.1" y="97.5">32</text>
<text x="198.1" y="100.1">33</text>
<text x="239.3" y="97.5">2</text>
<text x="239.3" y="100.1">4</text>
<text x="167.6" y="102.6">20</text>
<text x="167.6" y="105.2">39</text>
<text x="167.6" y="107.7">40</text>
<text x="198.1" y="102.6">34</text>
<text x="198.1" y="105.2">37</text>
<text x="198.1" y="107.7">38</text>
<text x="246.1" y="104.8" transform="rotate(-90 246.1 104.8)">5</text>
<text x="248.7" y="104.8" transform="rotate(-90 248.7 104.8)">6</text>
<text x="138.4" y="111.5">1</text>
<text x="167.6" y="110.2">41</text>
<text x="138.4" y="114">2</text>
<text x="138.4" y="116.6">3</text>
<text x="138.4" y="119.1">4</text>
<text x="167.6" y="117.9">45</text>
<text x="167.6" y="122.9">21</text>
<text x="167.6" y="125.5">22</text>
<text x="167.6" y="120.4">46</text>
<text x="251.4" y="125.5">1</text>
<text x="167.6" y="128">25</text>
<text x="167.6" y="130.6">26</text>
<text x="251.4" y="128">2</text>
<text x="251.4" y="130.6">3</text>
<text x="167.6" y="133.1">27</text>
<text x="167.6" y="135.6">28</text>
<text x="251.4" y="133.1">4</text>
<text x="124.4" y="139.4">1</text>
<text x="124.4" y="142">2</text>
<text x="182.6" y="143.6" transform="rotate(-90 182.6 143.6)">23</text>
<text x="185.2" y="142.9" transform="rotate(-90 185.2 142.9)">8</text>
<text x="124.4" y="144.5">3</text>
<text x="124.4" y="147.1">4</text>
</g>
<g font-size="1.8" fill="#0f0f0f">
<text x="78.7" y="60.6">POWER_LED</text>
<text x="160" y="69.5">NRST</text>
<text x="160" y="74.6">BOOT0</text>
<text x="158.7" y="82.2">HSE_OUT 6</text>
<text x="158.7" y="79.7">HSE_IN</text>
<text x="201.9" y="97.4">USB_D-</text>
<text x="201.9" y="100">USB_D+</text>
<text x="201.9" y="102.5">SWDIO</text>
<text x="201.9" y="105.1">SWCLK</text>
<text x="156.2" y="112.7">USART1_TX 42</text>
<text x="156.2" y="115.2">USART1_RX 43</text>
<text x="156.2" y="122.8">I2C2_SCL</text>
<text x="156.2" y="125.4">I2C2_SDA</text>
</g>
<g font-size="1.4" fill="#0000c2">
<text x="134.6" y="83.2">HIGH</text>
<text x="139.2" y="83.2">-</text>
<text x="141.5" y="83.2">Bootloader</text>
<text x="150.6" y="83.2">Mode</text>
<text x="134.6" y="84.8">LOW</text>
<text x="139.7" y="84.8">-</text>
<text x="141.9" y="84.8">Run</text>
<text x="145.7" y="84.8">Prog</text>
<text x="150.2" y="84.8">Mode</text>
</g>
<g font-size="1" fill="#0000c2">
<text x="114.3" y="45.5">10uF</text>
<text x="114.3" y="46.7">be</text>
<text x="116.5" y="46.7">close</text>
<text x="117.9" y="45.5">Cap</text>
<text x="120.3" y="46.7">to</text>
<text x="120.9" y="45.5">just</text>
<text x="122.3" y="46.7">the</text>
<text x="123.9" y="45.5">needs</text>
<text x="125" y="46.7">IC</text>
<text x="128" y="45.5">to</text>
</g>
<text font-size="1" fill="#0f0f0f" x="146" y="74.7">SW_BOOT0</text>
</svg>
